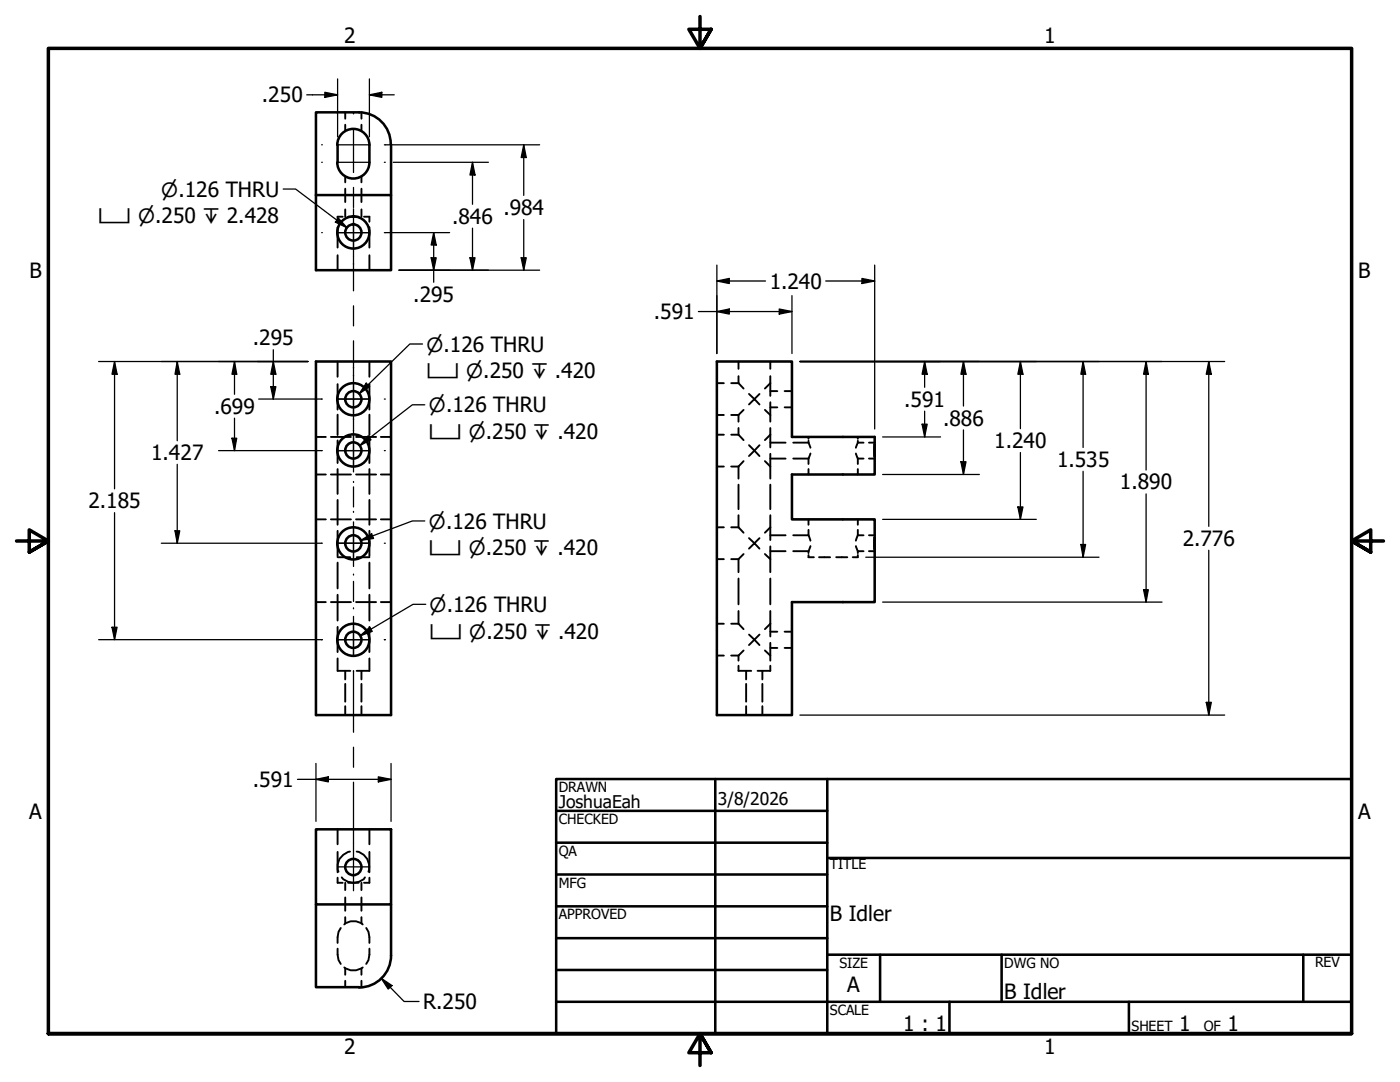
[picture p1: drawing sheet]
<svg xmlns="http://www.w3.org/2000/svg" width="279mm" height="216mm" viewBox="0 0 279 216" stroke-linecap="round" stroke-linejoin="round" font-family="sans-serif">
<!-- layer: Hidden (ANSI) -->
<g fill="none" stroke="#000" stroke-width=".38">
<path d="M68.9 22.4v1.3M68.9 24.9v1.3M68.9 35.2v1.2M68.9 37.7v2.6M72.1 22.4v1.3M72.1 24.9v1.3M72.1 35.2v1.2M72.1 37.7v2.6M67.4 45.3v4.1M67.4 50.9v3M68.4 43.2h-1v1.1M68.9 41.8v1.4"/>
<path d="M69.5 43.2h2.1M72.1 41.8v1.4M72.6 43.2h1.1v1.1M73.7 45.3v4.1M73.7 50.9v3M67.4 72.1v3.1M67.4 76.6v5.1M73.7 72.1v3.1M73.7 76.6v5.1M143.1 76.5h1.4M145.9 76.5h1.5M147.4 76.5l1 1"/>
<path d="M147.4 72.1v1.5M147.4 75.1v1.4M149.5 78.6l1.1 1 1-1M153.7 72.1v1.5M153.7 75.1v3.9M153.7 76.5l-1 1M153.7 78h1.4M156.6 78h1.5M63.1 94.7h1.9M63.1 87.2h1.9M66 94.7h4M66 87.2h4"/>
<path d="M67.4 82.7v4.1M67.4 87.9v4.5M67.4 93.6v5M67.4 99.8v4.9M71.1 94.7h4M71.1 87.2h4M73.7 82.7v4.1M73.7 87.9v4.5M73.7 93.6v5M73.7 99.8v4.9M76 94.7h2M76 87.2h2"/>
<path d="M143.1 93.1h1.4M143.1 86.7h1.4M143.1 82.8h1.4M145.9 93.1h1.5M145.9 86.7h1.5M145.9 82.8h1.5M147.4 86.7l1 1.1M147.4 82.8v1.3M147.4 85.4v1.3M147.4 93.1v2.4M147.4 96.7v4.9M148.4 92l-1 1.1"/>
<path d="M148.4 81.8l-1 1M149.5 91l1.1-1.1 1 1.1M149.5 80.7l1.1-1.1 1 1.1M149.5 88.8l1.1 1.1 1-1.1M152.7 92l1 1.1M152.7 81.8l1 1M153.7 86.7l-1 1.1M153.7 80.3v3.8M153.7 85.4v3.9M153.7 90.6v4.9M153.7 96.7v4.9M153.7 91.5h3.1"/>
<path d="M153.7 88.3h3.1M153.7 81.3h1.4M156.6 81.3h1.5M158.3 91.5h3.1M158.3 88.3h3.1M161.4 88.3l.3 1M161.4 87.2v.4M161.4 87.9v.4M161.4 91.5v1.1M161.4 93.6v1.1M161.7 90.5l-.3 1M170.8 90.5l.4 1"/>
<path d="M171.2 88.3l-.4 1M171.2 91.5h1.1M171.2 88.3h1.1M171.2 87.2v.4M171.2 87.9v.4M171.2 91.5v1.1M171.2 93.6v1.1M173.4 91.5h1.2M173.4 88.3h1.2M63.1 103.6h1.9M66 103.6h4M67.4 105.9v5.1"/>
<path d="M67.4 112.3v5.1M67.4 118.7v5.1M67.4 111.2h2.5M71.1 103.6h4M71.2 111.2h2.5M73.7 105.9v5.1M73.7 112.3v5.1M73.7 118.7v5.1M76 103.6h2M143.1 111.6h1.4M143.1 105.2h1.4M145.9 111.6h1.5"/>
<path d="M145.9 105.2h1.5M147.4 105.2l1 1.1M147.4 102.8v2.4M147.4 111.6v2.6M147.4 115.4v5.2M148.4 110.6l-1 1M149.5 109.5l1.1-1.1 1 1.1M149.5 107.4l1.1 1 1-1M153.7 109v2.6l-1-1M153.7 105.2l-1 1.1M153.7 102.8v5M153.7 111.6v2.6"/>
<path d="M153.7 115.4v5.2M153.7 110h3.1M153.7 106.8h3.1M158.3 110h3.1M158.3 106.8h3.1M161.4 106.8l.3 1.1M161.4 110.7v.5h1M161.4 103.6v1.1M161.4 105.7v1.1M161.4 110v.4M161.7 109l-.3 1M163.4 111.2h2.3"/>
<path d="M166.9 111.2h2.2M170.8 109l.4 1M171.2 106.8l-.4 1.1M171.2 110.7v.5h-1M171.2 110h1.1M171.2 106.8h1.1M171.2 103.6v1.1M171.2 105.7v1.1M171.2 110v.4M173.4 110h1.2M173.4 106.8h1.2M63.1 120.1h1.9"/>
<path d="M66 120.1h4M67.4 131.4v2.5h2.5M67.4 125.1v5M68.9 133.9v1.7M68.9 136.5v3.5M71.1 120.1h4M72.1 133.9v1.7M72.1 136.5v3.5M73.7 131.4v2.5h-2.5M73.7 125.1v5M76 120.1h2M143.1 130.8h1.4"/>
<path d="M143.1 124.5h1.4M145.9 130.8h1.5M145.9 124.5h1.5M147.4 132.8v1.1h2.5M147.4 124.5l1 1M147.4 121.9v2.6M147.4 130.8v1M148.4 129.8l-1 1M148.9 133.9v1.7M148.9 136.5v3.5M149.5 128.7l1.1-1.1 1 1.1M149.5 126.6l1.1 1 1-1"/>
<path d="M152.1 133.9v1.7M152.1 136.5v3.5M152.7 129.8l1 1M153.7 132.8v1.1h-2.5M153.7 121.9v5.1M153.7 128.3v3.5M153.7 124.5l-1 1M153.7 129.3h1.4M153.7 126h1.4M156.6 129.3h1.5M156.6 126h1.5M68.9 140.9v1.8"/>
<path d="M72.1 140.9v1.8M148.9 140.9v1.8M152.1 140.9v1.8M67.4 170v4.1M67.4 165.5v3M67.4 175.1v1h1M68.2 175.1a3 3 0 0 0 4.6 0M68.9 176.1v1.5M68.9 179.1v2.6M69.5 176.1h2.1M69.8 169.9a2.97 2.97 0 0 0-2.2 4M71.2 169.9a3.1 3.1 0 0 1 2.3 4"/>
<path d="M72.1 176.1v1.5M72.1 179.1v2.6M73.7 165.5v3M73.7 170v4.1M73.7 175.1v1h-1.1M67.4 189.3v1.2l.2 1.1 .4 .7M68 185.2l-.4 .7-.2 2.3M68.7 193a3 3 0 0 0 3.7 0M68.7 184.5a2.79 2.79 0 0 1 3.7 0M68.9 183v1.3M68.9 193.2v1.3M68.9 195.7v1.3"/>
<path d="M72.1 183v1.3M72.1 193.2v1.3M72.1 195.7v1.3M73.1 185.2l.4 .7 .2 2.3M73.7 189.3v1.2l-.2 1.1-.4 .7"/>
</g>
<!-- layer: Visible (ANSI) -->
<g fill="none" stroke="#000" stroke-width=".51">
<path d="M63.1 38.9h14.9v15h-14.9zM67.3 32.4a3.2 3.2 0 0 0 3.2 3.2 3.2 3.2 0 0 0 3.2-3.2M67.3 28.9a3.2 3.2 0 0 1 3.2-3.2 3.2 3.2 0 0 1 3.2 3.2M67.4 28.9v3.5M71.7 22.4a6.3 6.3 0 0 1 6.3 6.3M71.7 22.4h-8.6v16.5M73.7 28.9v3.5M78 28.8v10.1M63.1 72.1h14.9v70.6h-14.9zM174.6 88.8v2.2M174.6 91v3.7h-16.5v8.9h16.5v3.7M174.6 91v-3.8h-16.5v-15.1h-15v70.6h15v-22.6h16.5v-10.6"/>
<path d="M174.6 107.3v2.2M63.1 165.5h14.9v15h-14.9zM63.1 180.5v16.5h8.6M78 180.5v10.2a6.4 6.4 0 0 1-6.3 6.3"/>
<circle cx="70.5" cy="46.4" r="3.2"/>
<circle cx="70.5" cy="46.4" r="1.62"/>
<circle cx="70.5" cy="79.7" r="1.62"/>
<circle cx="70.5" cy="79.7" r="3.2"/>
<circle cx="70.5" cy="89.9" r="1.62"/>
<circle cx="70.5" cy="89.9" r="3.2"/>
<circle cx="70.5" cy="108.4" r="1.62"/>
<circle cx="70.5" cy="108.4" r="3.2"/>
<circle cx="70.5" cy="127.7" r="1.62"/>
<circle cx="70.5" cy="127.7" r="3.2"/>
<circle cx="70.5" cy="173" r="1.62"/>
</g>
<!-- layer: Border (ANSI) -->
<path d="M139.7 3.3v6.4l-2.2-3.9h4.4l-2.2 3.9 2.2-3.9M3.3 107.9h6.4l-3.9-2.2v4.5l3.9-2.3-3.9 2.3M276.1 107.9h-6.4l3.9-2.2v4.5l-3.9-2.3 3.9 2.3M9.7 206.2v-196.5h260v196.5h-260h260M141.9 210.1l-2.2-3.9 2.2 3.9h-4.4l2.2-3.9v6.4" fill="none" stroke="#000" stroke-width=".7"/>
<!-- layer: Title (ANSI) -->
<g fill="none" stroke="#000" stroke-width=".51">
<path d="M111 155.4h158.7v50.8h-158.7zM142.7 155.4v50.8M165.1 155.4v50.8M111 161.8h54.1M111 168.1h54.1M111 174.5h54.1M165.1 171.2h104.6M111 180.8h54.1M111 187.2h54.1M111 193.5h54.1M111 199.9h158.7M165.1 190.5h104.6"/>
<path d="M175.6 190.5v9.4M189.5 199.9v6.3M199.9 190.5v9.4M225.3 199.9v6.3M260.1 190.5v9.4"/>
</g>
<!-- layer: Center Mark (ANSI) -->
<g fill="none" stroke="#000" stroke-width=".25">
<path d="M64.2 32.4h.1M64.2 28.9h.1M67.4 32.4h6.3M67.4 28.9h6.3M76.7 32.4h.2M76.7 28.9h.2M64.2 46.4h.1M67.4 46.4h6.3zM76.7 46.4h.2M64.2 79.6h.1M67.4 79.6h6.3zM70.5 73.3v.2"/>
<path d="M70.5 76.5v6.3M76.7 79.6h.2M64.2 89.9h.1M67.4 89.9h6.3zM70.5 83.6v.2M70.5 85.9v.1M70.5 86.7v6.4M70.5 96.1v.2M76.7 89.9h.2M64.2 108.4h.1M67.4 108.4h6.3zM70.5 102v.2"/>
<path d="M70.5 105.2v6.4M70.5 114.6v.1M76.7 108.4h.2M64.2 127.6h.1M67.4 127.6h6.3M70.5 121.3v.2M70.5 124.5v6.3M70.5 133.9v.1M76.7 127.6h.2M67.4 173h6.3"/>
</g>
<!-- layer: Centerline (ANSI) -->
<g fill="none" stroke="#000" stroke-width=".25">
<path d="M70.5 22.5v.2M70.5 25.7v8.7M70.5 37.4v4M70.5 41.7v16.3M70.5 68v26.2M70.5 61v4M70.5 97.2v4M70.5 104.1v8.9M70.5 116v4M70.5 123v7.8M70.5 133.9v12.2M70.5 149.1v4"/>
<path d="M70.5 156.1v21.6"/>
</g>
<!-- layer: Dimension (ANSI) -->
<g fill="none" stroke="#000" stroke-width=".25">
<path d="M61.2 18.9h6.2M64.8 18.4l2.6 .5-2.6 .5zM67.4 15.7v11.6M73.7 18.9l2.5-.5v1zM73.7 18.9h5M73.7 15.7v11.6M76.9 28.9h30.8M78.5 32.4h19M94.3 32.4l.5 2.5h-1zM94.3 32.4v8.4M104.5 28.9l.5 2.5h-1zM104.5 28.9v10.1"/>
<path d="M76.9 46.4h12.8M79.6 53.9h28.1M86 51.4h1.1l-.5 2.5zM86.6 46.4l.5 2.5h-1.1zM86.6 46.4v9.9M93.8 51.4h1l-.5 2.5zM94.3 45.5v8.4M104 51.4h1l-.5 2.5zM104.5 43.8v10.1M143.1 56.1l2.4-.5v1zM143.1 52.9v17.6M143.1 56.1h9.7"/>
<path d="M158.1 59v11.5M164.8 56.1h9.8M172 55.6l2.6 .5-2.6 .5zM174.6 52.9v32.7M19.7 72.1h41.8M22.9 72.1l.5 2.6h-1zM22.9 72.1v25.4M35.4 72.1l.5 2.6h-1zM35.4 72.1v15.8M46.8 72.1l.4 2.6h-.9zM46.8 72.1v6.6M51.6 79.6h12.6"/>
<path d="M54 77.2h1.1l-.6 2.4zM54.5 72.1l.6 2.6h-1.1zM54.5 69.8v9.8M139.4 62.2h18.7M143.1 62.2l2.4-.5v1zM155.5 61.7l2.6 .5-2.6 .5zM159.6 72.1h84.8M184.5 72.1l.5 2.6h-1zM184.5 72.1v5.2M192.3 72.1l.5 2.6h-1zM192.3 72.1v8.9M203.6 72.1l.6 2.6h-1.1z"/>
<path d="M203.6 72.1v13.4M216.2 72.1l.5 2.6h-1zM216.2 72.1v17.2M228.7 72.1l.5 2.6h-1zM228.7 72.1v21.7M241.2 72.1l.5 2.6h-1zM241.2 72.1v32.9M35.4 92.6v15.8M43.6 89.9h20.6M46.3 87.4h.9l-.4 2.5zM46.8 83.4v6.5M176.1 87.2h11.6"/>
<path d="M176.1 94.7h19.4M184 84.6h1l-.5 2.6zM184.5 82v5.2M191.8 92.1h1l-.5 2.6zM192.3 85.8v8.9M203.6 90.3v13.3M216.2 94v17.2M228.7 98.6v21.5M22.9 102.3v25.3M32.2 108.4h32M34.9 105.9h1l-.5 2.5zM172.8 111.2h46.5"/>
<path d="M176.1 103.6h30.7M203.1 101.2h1.1l-.6 2.4zM215.7 108.6h1l-.5 2.6zM228.2 117.7h1l-.5 2.4zM241.2 109.8v32.9M19.7 127.6h44.5M22.4 125.2h1l-.5 2.4zM176.1 120.1h55.8M59.4 155.5h18.6M63.1 155.5l2.4-.5v1zM63.1 152.3v11.6M75.5 155l2.5 .5-2.5 .5z"/>
<path d="M78 152.3v11.6M159.6 142.7h84.8M240.7 140.1h1l-.5 2.6zM76.1 195.2l2.1 1.5-.7 .7zM76.1 195.2l4.5 4.6h3"/>
</g>
<g fill="#000">
<path d="M64.8 18.4l2.6 .5-2.6 .5zM73.7 18.9l2.5-.5v1zM94.3 32.4l.5 2.5h-1zM104.5 28.9l.5 2.5h-1zM86 51.4h1.1l-.5 2.5zM86.6 46.4l.5 2.5h-1.1zM93.8 51.4h1l-.5 2.5zM104 51.4h1l-.5 2.5zM143.1 56.1l2.4-.5v1zM172 55.6l2.6 .5-2.6 .5zM22.9 72.1l.5 2.6h-1zM35.4 72.1l.5 2.6h-1z"/>
<path d="M46.8 72.1l.4 2.6h-.9zM54 77.2h1.1l-.6 2.4zM54.5 72.1l.6 2.6h-1.1zM143.1 62.2l2.4-.5v1zM155.5 61.7l2.6 .5-2.6 .5zM184.5 72.1l.5 2.6h-1zM192.3 72.1l.5 2.6h-1zM203.6 72.1l.6 2.6h-1.1zM216.2 72.1l.5 2.6h-1zM228.7 72.1l.5 2.6h-1zM241.2 72.1l.5 2.6h-1zM46.3 87.4h.9l-.4 2.5z"/>
<path d="M184 84.6h1l-.5 2.6zM191.8 92.1h1l-.5 2.6zM34.9 105.9h1l-.5 2.5zM203.1 101.2h1.1l-.6 2.4zM215.7 108.6h1l-.5 2.6zM228.2 117.7h1l-.5 2.4zM22.4 125.2h1l-.5 2.4zM63.1 155.5l2.4-.5v1zM75.5 155l2.5 .5-2.5 .5zM240.7 140.1h1l-.5 2.6zM76.1 195.2l2.1 1.5-.7 .7z"/>
</g>
<!-- layer: Symbol (ANSI) -->
<path d="M56.5 37.7h2.5l10.3 7.8M67.6 43.6l1.7 1.9-2.4-1.2zM73.1 76.5l.7 .7-2.1 1.3zM84.3 68.6h-2.5l-10.1 9.9M73.5 87l.5 .8-2.2 1.1zM84.8 80.8h-2.5l-10.5 8.1M72 107.8l2.2-1.3 .3 .9zM84.8 103.9h-2.5l-10.3 3.9M71.9 126.9l1.9-1.7 .5 .8zM85 120.6h-2.6l-10.5 6.3" fill="none" stroke="#000" stroke-width=".25"/>
<path d="M67.6 43.6l1.7 1.9-2.4-1.2zM73.1 76.5l.7 .7-2.1 1.3zM73.5 87l.5 .8-2.2 1.1zM72 107.8l2.2-1.3 .3 .9zM71.9 126.9l1.9-1.7 .5 .8z" fill="#000"/>
<g font-size="4.2">
<text x="68.7" y="8.6">2</text>
<text x="208.4" y="8.6">1</text>
<text x="52.3" y="20.4">.250</text>
<text x="90.2" y="44.7">.846</text>
<text x="100.5" y="42.9">.984</text>
<text x="5.9" y="55.5">B</text>
<text x="153.6" y="57.6">1.240</text>
<text x="271.1" y="55.5">B</text>
<text x="82.5" y="60.2">.295</text>
<text x="130.5" y="63.7">.591</text>
<text x="50.5" y="68.9">.295</text>
<text x="42.7" y="82.5">.699</text>
<text x="180.5" y="81.2">.591</text>
<text x="188.2" y="85">.886</text>
<text x="198.4" y="89.4">1.240</text>
<text x="30.2" y="91.8">1.427</text>
<text x="210.9" y="93.2">1.535</text>
<text x="17.7" y="101.4">2.185</text>
<text x="223.5" y="97.7">1.890</text>
<text x="236" y="108.9">2.776</text>
<text x="50.5" y="157">.591</text>
<text x="5.8" y="163.4">A</text>
<text x="271" y="163.4">A</text>
<text x="165.6" y="183.8">B Idler</text>
<text x="169.1" y="198">A</text>
<text x="84.5" y="201.4">R.250</text>
<text x="200.4" y="199.3">B Idler</text>
<text x="180.3" y="205.7">1 : 1</text>
<text x="235.3" y="205.7">1</text>
<text x="245" y="205.7">1</text>
<text x="68.7" y="210.3">2</text>
<text x="208.4" y="210.3">1</text>
</g>
<g font-size="3.9">
<text x="32.2" y="39.2">⌀.126 THRU</text>
<text x="19.6" y="44.6">⌴ ⌀.250 ↧ 2.428</text>
<text x="85.1" y="70.2">⌀.126 THRU</text>
<text x="85.1" y="75.5">⌴ ⌀.250 ↧ .420</text>
<text x="85.6" y="82.3">⌀.126 THRU</text>
<text x="85.6" y="87.6">⌴ ⌀.250 ↧ .420</text>
<text x="85.6" y="105.5">⌀.126 THRU</text>
<text x="85.6" y="110.8">⌴ ⌀.250 ↧ .420</text>
<text x="85.7" y="122.1">⌀.126 THRU</text>
<text x="85.7" y="127.4">⌴ ⌀.250 ↧ .420</text>
</g>
<g font-size="3.5">
<text x="111.5" y="161.2">JoshuaEah</text>
<text x="143.3" y="160.7">3/8/2026</text>
</g>
<g font-size="2.8">
<text x="111.5" y="158">DRAWN</text>
<text x="111.5" y="164.4">CHECKED</text>
<text x="111.5" y="170.8">QA</text>
<text x="165.6" y="173.4">TITLE</text>
<text x="111.5" y="177.1">MFG</text>
<text x="111.5" y="183.5">APPROVED</text>
<text x="167.5" y="193.1">SIZE</text>
<text x="200.4" y="193.1">DWG NO</text>
<text x="262.4" y="193">REV</text>
<text x="165.6" y="202.5">SCALE</text>
<text x="225.8" y="205.7">SHEET</text>
<text x="240.2" y="205.7">OF</text>
</g>
</svg>
